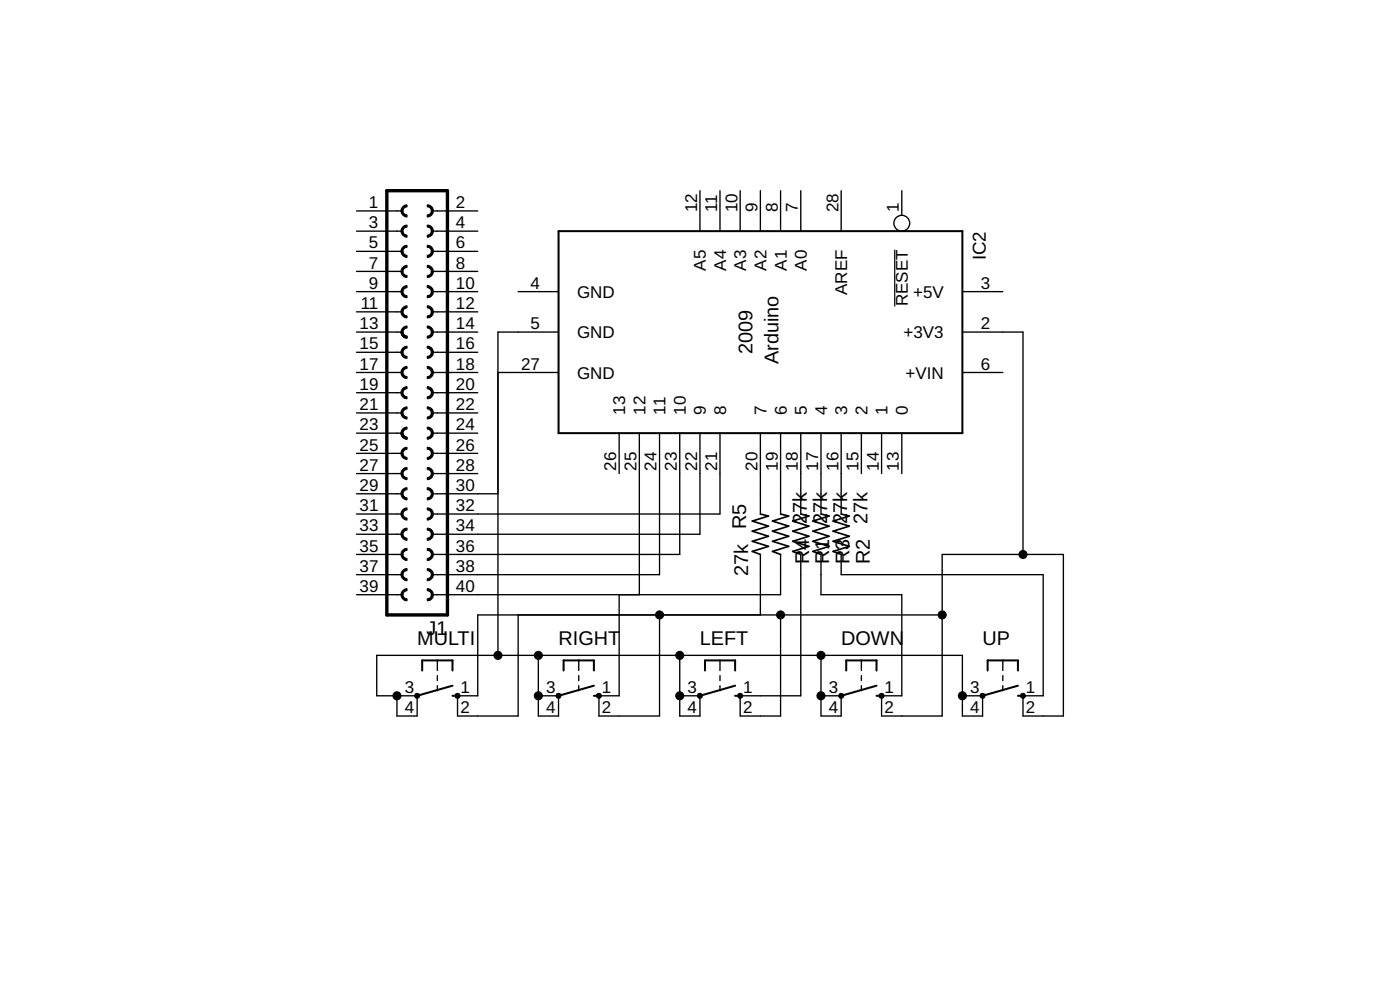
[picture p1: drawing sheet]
<svg xmlns="http://www.w3.org/2000/svg" width="176mm" height="125mm" viewBox="0 0 176 125" stroke-linecap="round" stroke-linejoin="round" font-family="sans-serif">
<path d="M112.5 31.4v7.1" fill="none" stroke="#000" stroke-width=".15"/>
<path d="M48.6 24h7.7v53.3h-7.7z" fill="none" stroke="#000" stroke-width=".42"/>
<g fill="#000" stroke="#000" stroke-width=".13">
<path d="M50.4 26.5h.3a.53 .53 0 0 0 .5 .5v.3a.8 .8 0 0 1-.8-.8z" fill-rule="evenodd"/>
<path d="M50.4 29h.3a.53 .53 0 0 0 .5 .5v.3a.8 .8 0 0 1-.8-.8z" fill-rule="evenodd"/>
<path d="M50.4 31.6h.3a.53 .53 0 0 0 .5 .5v.2a.8 .8 0 0 1-.8-.7z" fill-rule="evenodd"/>
<path d="M50.4 34.1h.3a.5 .5 0 0 0 .5 .5v.3a.76 .76 0 0 1-.8-.8z" fill-rule="evenodd"/>
<path d="M50.4 36.6h.3a.5 .5 0 0 0 .5 .5v.3a.76 .76 0 0 1-.8-.8z" fill-rule="evenodd"/>
<path d="M50.4 39.2h.3v.1a.49 .49 0 0 0 .5 .4v.2a.76 .76 0 0 1-.8-.7z" fill-rule="evenodd"/>
<path d="M50.7 26l.1-.2 .4-.1v.3a.49 .49 0 0 0-.5 .5h-.3z" fill-rule="evenodd"/>
<path d="M50.7 28.5l.1-.2h.4v.2a.49 .49 0 0 0-.5 .5h-.3z" fill-rule="evenodd"/>
<path d="M50.7 31l.1-.1 .4-.1v.3a.49 .49 0 0 0-.5 .5h-.3z" fill-rule="evenodd"/>
<path d="M50.7 33.6l.5-.3v.3h-.2a.49 .49 0 0 0-.3 .5h-.3z" fill-rule="evenodd"/>
<path d="M50.7 36.1l.5-.2v.2l-.2 .1a.49 .49 0 0 0-.3 .4h-.3z" fill-rule="evenodd"/>
<path d="M50.7 38.7l.5-.3v.3h-.2a.49 .49 0 0 0-.3 .5h-.3z" fill-rule="evenodd"/>
<path d="M53.7 39.7a.49 .49 0 0 0 .5-.5h.3a.73 .73 0 0 1-.8 .7z" fill-rule="evenodd"/>
<path d="M53.7 37.1a.49 .49 0 0 0 .5-.5h.3a.73 .73 0 0 1-.8 .8z" fill-rule="evenodd"/>
<path d="M53.7 34.6a.49 .49 0 0 0 .5-.5h.3a.73 .73 0 0 1-.8 .8z" fill-rule="evenodd"/>
<path d="M53.7 32.1l.2-.1a.44 .44 0 0 0 .3-.4h.3a.76 .76 0 0 1-.8 .7z" fill-rule="evenodd"/>
<path d="M53.7 29.5h.2a.44 .44 0 0 0 .3-.5h.3a.76 .76 0 0 1-.8 .8z" fill-rule="evenodd"/>
<path d="M53.7 27h.2a.44 .44 0 0 0 .3-.5h.3a.76 .76 0 0 1-.8 .8z" fill-rule="evenodd"/>
<path d="M53.7 38.4a.76 .76 0 0 1 .8 .8h-.3a.49 .49 0 0 0-.5-.5z" fill-rule="evenodd"/>
<path d="M53.7 35.9a.76 .76 0 0 1 .8 .7h-.3a.49 .49 0 0 0-.5-.5z" fill-rule="evenodd"/>
<path d="M53.7 33.3a.76 .76 0 0 1 .8 .8h-.3a.49 .49 0 0 0-.5-.5z" fill-rule="evenodd"/>
<path d="M53.7 30.8a.73 .73 0 0 1 .8 .8h-.3a.46 .46 0 0 0-.5-.5z" fill-rule="evenodd"/>
<path d="M53.7 28.3a.73 .73 0 0 1 .8 .7h-.3a.46 .46 0 0 0-.5-.5z" fill-rule="evenodd"/>
<path d="M53.7 25.7a.73 .73 0 0 1 .8 .8h-.3a.49 .49 0 0 0-.5-.5z" fill-rule="evenodd"/>
<path d="M50.4 41.7h.3v.2a.49 .49 0 0 0 .5 .3v.3a.76 .76 0 0 1-.8-.8z" fill-rule="evenodd"/>
<path d="M50.4 46.8h.3v.2a.49 .49 0 0 0 .5 .3v.3a.76 .76 0 0 1-.8-.8z" fill-rule="evenodd"/>
<path d="M50.4 49.3h.3l.1 .3 .4 .2v.3a.76 .76 0 0 1-.8-.8z" fill-rule="evenodd"/>
<path d="M50.4 44.3h.3v.1a.49 .49 0 0 0 .5 .4v.2a.76 .76 0 0 1-.8-.7z" fill-rule="evenodd"/>
<path d="M50.4 41.7h.3v.2a.49 .49 0 0 0 .5 .3v.3a.76 .76 0 0 1-.8-.8z" fill-rule="evenodd"/>
<path d="M50.4 51.9h.3l.1 .3 .4 .2v.2a.76 .76 0 0 1-.8-.7z" fill-rule="evenodd"/>
<path d="M50.4 54.4h.3l.1 .3 .4 .2v.3a.76 .76 0 0 1-.8-.8z" fill-rule="evenodd"/>
<path d="M50.4 59.5h.3l.1 .3 .4 .2v.3a.76 .76 0 0 1-.8-.8z" fill-rule="evenodd"/>
<path d="M50.4 57h.3l.1 .3 .4 .2v.2a.76 .76 0 0 1-.8-.7z" fill-rule="evenodd"/>
<path d="M50.4 54.4h.3l.1 .3 .4 .2v.3a.76 .76 0 0 1-.8-.8z" fill-rule="evenodd"/>
<path d="M50.7 41.2l.5-.2v.2l-.4 .2-.1 .3h-.3z" fill-rule="evenodd"/>
<path d="M50.7 46.2l.5-.2v.3l-.4 .2-.1 .3h-.3z" fill-rule="evenodd"/>
<path d="M50.7 48.8l.5-.2v.2l-.4 .2-.1 .3h-.3z" fill-rule="evenodd"/>
<path d="M50.7 43.7l.5-.2v.3l-.4 .2-.1 .3h-.3z" fill-rule="evenodd"/>
<path d="M50.7 51.3l.5-.2v.3l-.4 .2-.1 .3h-.3z" fill-rule="evenodd"/>
<path d="M50.7 53.9l.5-.2v.2l-.4 .2-.1 .3h-.3z" fill-rule="evenodd"/>
<path d="M50.7 58.9l.1-.1 .4-.1v.3a.49 .49 0 0 0-.5 .5h-.3z" fill-rule="evenodd"/>
<path d="M50.7 56.4l.1-.1 .4-.1v.3a.49 .49 0 0 0-.5 .5h-.3z" fill-rule="evenodd"/>
<path d="M53.7 48.6a.76 .76 0 0 1 .8 .7 .76 .76 0 0 1-.8 .8v-.3a.51 .51 0 0 0 .5-.5 .51 .51 0 0 0-.5-.5z" fill-rule="evenodd"/>
<path d="M53.7 46a.76 .76 0 0 1 .8 .8 .76 .76 0 0 1-.8 .8v-.3a.51 .51 0 0 0 .5-.5 .51 .51 0 0 0-.5-.5z" fill-rule="evenodd"/>
<path d="M53.7 44.8a.49 .49 0 0 0 .5-.5h.3a.73 .73 0 0 1-.8 .7z" fill-rule="evenodd"/>
<path d="M53.7 42.2a.49 .49 0 0 0 .5-.5h.3a.73 .73 0 0 1-.8 .8z" fill-rule="evenodd"/>
<path d="M53.7 57.5l.2-.1a.49 .49 0 0 0 .3-.4h.3a.73 .73 0 0 1-.8 .7z" fill-rule="evenodd"/>
<path d="M53.7 54.9h.2a.49 .49 0 0 0 .3-.5h.3a.73 .73 0 0 1-.8 .8z" fill-rule="evenodd"/>
<path d="M53.7 52.4h.2a.49 .49 0 0 0 .3-.5h.3a.73 .73 0 0 1-.8 .7z" fill-rule="evenodd"/>
<path d="M53.7 43.5a.73 .73 0 0 1 .8 .8h-.3a.49 .49 0 0 0-.5-.5z" fill-rule="evenodd"/>
<path d="M53.7 41a.76 .76 0 0 1 .8 .7h-.3a.49 .49 0 0 0-.5-.5z" fill-rule="evenodd"/>
<path d="M53.7 56.2a.73 .73 0 0 1 .8 .8h-.3a.49 .49 0 0 0-.5-.5z" fill-rule="evenodd"/>
<path d="M53.7 53.7a.73 .73 0 0 1 .8 .7h-.3a.49 .49 0 0 0-.5-.5z" fill-rule="evenodd"/>
<path d="M53.7 51.1a.73 .73 0 0 1 .8 .8h-.3a.49 .49 0 0 0-.5-.5z" fill-rule="evenodd"/>
<path d="M50.4 62h.3l.1 .3 .4 .2v.3a.76 .76 0 0 1-.8-.8z" fill-rule="evenodd"/>
<path d="M50.4 67.1h.3a.53 .53 0 0 0 .5 .5v.3a.8 .8 0 0 1-.8-.8z" fill-rule="evenodd"/>
<path d="M50.4 64.6h.3l.1 .3 .4 .2v.2a.8 .8 0 0 1-.8-.7z" fill-rule="evenodd"/>
<path d="M50.4 69.7h.3a.53 .53 0 0 0 .5 .5v.2a.8 .8 0 0 1-.8-.7z" fill-rule="evenodd"/>
<path d="M50.4 74.7h.3a.5 .5 0 0 0 .5 .5v.3a.76 .76 0 0 1-.8-.8z" fill-rule="evenodd"/>
<path d="M50.4 72.2h.3a.53 .53 0 0 0 .5 .5v.3a.8 .8 0 0 1-.8-.8z" fill-rule="evenodd"/>
<path d="M50.7 61.5l.1-.2h.4v.2a.49 .49 0 0 0-.5 .5h-.3z" fill-rule="evenodd"/>
<path d="M50.7 64l.1-.1 .4-.1v.3a.49 .49 0 0 0-.5 .5h-.3z" fill-rule="evenodd"/>
<path d="M50.7 66.6l.1-.2h.4v.2a.49 .49 0 0 0-.5 .5h-.3z" fill-rule="evenodd"/>
<path d="M50.7 69.1l.1-.1 .4-.1v.3a.49 .49 0 0 0-.5 .5h-.3z" fill-rule="evenodd"/>
<path d="M50.7 71.6l.1-.1 .4-.1v.3a.49 .49 0 0 0-.5 .5h-.3z" fill-rule="evenodd"/>
<path d="M50.7 74.2l.5-.2v.2l-.2 .1a.49 .49 0 0 0-.3 .4h-.3z" fill-rule="evenodd"/>
<path d="M53.7 61.3a.76 .76 0 0 1 .8 .7 .76 .76 0 0 1-.8 .8v-.3a.51 .51 0 0 0 .5-.5 .51 .51 0 0 0-.5-.5z" fill-rule="evenodd"/>
<path d="M53.7 58.7a.76 .76 0 0 1 .8 .8 .76 .76 0 0 1-.8 .8v-.3a.51 .51 0 0 0 .5-.5 .51 .51 0 0 0-.5-.5z" fill-rule="evenodd"/>
<path d="M53.7 65.1h.2a.49 .49 0 0 0 .3-.5h.3a.76 .76 0 0 1-.8 .7z" fill-rule="evenodd"/>
<path d="M53.7 67.6h.2a.44 .44 0 0 0 .3-.5h.3a.76 .76 0 0 1-.8 .8z" fill-rule="evenodd"/>
<path d="M53.7 68.9a.76 .76 0 0 1 .8 .8 .76 .76 0 0 1-.8 .7v-.2a.51 .51 0 0 0 .5-.5 .51 .51 0 0 0-.5-.5z" fill-rule="evenodd"/>
<path d="M53.7 72.7h.2a.44 .44 0 0 0 .3-.5h.3a.76 .76 0 0 1-.8 .8z" fill-rule="evenodd"/>
<path d="M53.7 75.2a.49 .49 0 0 0 .5-.5h.3a.73 .73 0 0 1-.8 .8z" fill-rule="evenodd"/>
<path d="M53.7 63.8a.73 .73 0 0 1 .8 .8h-.3a.49 .49 0 0 0-.5-.5z" fill-rule="evenodd"/>
<path d="M53.7 66.4a.73 .73 0 0 1 .8 .7h-.3a.49 .49 0 0 0-.5-.5z" fill-rule="evenodd"/>
<path d="M53.7 71.4a.73 .73 0 0 1 .8 .8h-.3a.46 .46 0 0 0-.5-.5z" fill-rule="evenodd"/>
<path d="M53.7 74a.76 .76 0 0 1 .8 .7h-.3a.49 .49 0 0 0-.5-.5z" fill-rule="evenodd"/>
<path d="M87.8 87.2l.2-.1 .2 .1 .1 .2-.1 .3-.2 .1-.2-.1-.1-.3z" fill-rule="evenodd"/>
<circle cx="82.9" cy="77.3" r=".51"/>
<circle cx="98.1" cy="77.3" r=".51"/>
<circle cx="118.5" cy="77.3" r=".51"/>
<circle cx="128.6" cy="69.7" r=".51"/>
<circle cx="49.9" cy="87.4" r=".51"/>
<circle cx="52.5" cy="87.4" r=".32"/>
<circle cx="57.5" cy="87.4" r=".32"/>
<circle cx="62.6" cy="82.3" r=".51"/>
<circle cx="67.7" cy="87.4" r=".51"/>
<circle cx="67.7" cy="82.3" r=".51"/>
<circle cx="70.2" cy="87.4" r=".33"/>
<circle cx="75.3" cy="87.4" r=".33"/>
<circle cx="85.5" cy="87.4" r=".51"/>
<circle cx="85.5" cy="82.3" r=".51"/>
<circle cx="93.1" cy="87.4" r=".32"/>
<circle cx="103.2" cy="87.4" r=".51"/>
<circle cx="103.2" cy="82.3" r=".51"/>
<circle cx="105.8" cy="87.4" r=".32"/>
<circle cx="110.8" cy="87.4" r=".33"/>
<circle cx="121" cy="87.4" r=".51"/>
<circle cx="123.5" cy="87.4" r=".33"/>
<circle cx="128.6" cy="87.4" r=".33"/>
</g>
<g fill="none" stroke="#000" stroke-width=".17">
<path d="M44.8 39.2h5.7M44.8 36.6h5.7M44.8 34.1h5.7M44.8 31.6h5.7M44.8 29h5.7M44.8 26.5h5.7M54.4 39.2h5.7M54.4 36.6h5.7M54.4 34.1h5.7M54.4 31.6h5.7M54.4 29h5.7M54.4 26.5h5.7"/>
<path d="M65.2 36.6h5M88 24v5M90.5 24v5M93.1 24v5M95.6 24v5M98.1 24v5M100.7 24v5M105.8 24v5M113.4 24v3.1M121 36.6h5.1M44.8 49.3h5.7M44.8 46.8h5.7"/>
<path d="M44.8 44.3h5.7M44.8 41.7h5.7M44.8 59.5h5.7M44.8 57h5.7M44.8 54.4h5.7M44.8 51.9h5.7M54.4 49.3h5.7M54.4 46.8h5.7M54.4 44.3h5.7M54.4 41.7h5.7M54.4 59.5h5.7M54.4 57h5.7"/>
<path d="M54.4 54.4h5.7M54.4 51.9h5.7M62.6 46.8h7.6M70.2 41.7h-7.6v40.6M77.9 54.4v5.1M80.4 54.4v20.3M82.9 54.4v17.8h-28.5M85.5 54.4v15.3h-31.1M88 54.4v12.7h-33.6M90.5 54.4v10.2h-36.1M95.6 54.4v10.2M98.1 54.4v10.2"/>
<path d="M100.7 54.4v10.2M103.2 54.4v10.2M105.8 54.4v10.2M108.3 54.4v5.1M110.8 54.4v5.1M113.4 54.4v5.1M121 46.8h5.1M121 41.7h7.6v28M44.8 62h5.7M44.8 64.6h5.7M44.8 67.1h5.7M44.8 69.7h5.7"/>
<path d="M44.8 72.2h5.7M44.8 74.7h5.7M54.4 62h8.2M65.2 77.3v12.7h-7.7v-2.6h2.6v-10.1h58.4M77.9 74.7v12.7h-2.6v2.6h7.6v-12.7M95.6 69.7v7.6M98.1 69.7v5h-43.7M100.7 69.7v17.7h-7.6v2.6h5v-12.7M103.2 69.7v5h10.2v12.7h-2.6v2.6h7.7v-20.3h15.2v20.3h-5.1v-2.6h2.6v-15.2h-25.4v-2.5M49.9 87.4v2.6h2.6v-2.6h-5.1v-5.1h73.6v7.7h2.5v-2.6h-2.5M55 83v1.2M55 84.9v.6"/>
<path d="M55 86.1v.7M67.7 82.3v7.7h2.5v-2.6h-2.5M72.8 83v1.2M72.8 84.9v.6M72.8 86.1v.7M85.5 82.3v7.7h2.5v-2.6h-2.5M90.5 83v1.2M90.5 84.9v.6M90.5 86.1v.7M103.2 82.3v7.7h2.6v-2.6h-2.6M108.3 83v1.2M108.3 84.9v.6"/>
<path d="M108.3 86.1v.7M126.1 83v1.2M126.1 84.9v.6M126.1 86.1v.7"/>
<circle cx="113.4" cy="28" r=".99"/>
</g>
<path d="M95.6 64.6l1 .2-2 .7 2 .6-2 .6 2 .7-2 .6 2 .6-2 .7 1 .4M98.1 64.6l1.1 .2-2.1 .7 2.1 .6-2.1 .6 2.1 .7-2.1 .6 2.1 .6-2.1 .7 1 .4M100.7 64.6l1 .2-2 .7 2 .6-2 .6 2 .7-2 .6 2 .6-2 .7 1 .4M103.2 64.6l1 .2-2 .7 2 .6-2 .6 2 .7-2 .6 2 .6-2 .7 1 .4M105.8 64.6l1 .2-2 .7 2 .6-2 .6 2 .7-2 .6 2 .6-2 .7 1 .4" fill="none" stroke="#000" stroke-width=".21"/>
<g fill="none" stroke="#000" stroke-width=".25">
<path d="M70.2 29h50.8v25.4h-50.8zM53.1 84.2v-1.2h3.8v1.2M56.9 87.4h.6M56.9 86.1l-4.4 1.3M70.9 84.2v-1.2h3.8v1.2M74.7 87.4h.6M74.7 86.1l-4.5 1.3M88.6 84.2v-1.2h3.8v1.2M92.4 87.4h.7M92.4 86.1l-4.4 1.3M106.4 84.2v-1.2h3.8v1.2M110.2 87.4h.6"/>
<path d="M110.2 86.1l-4.4 1.3M124.2 84.2v-1.2h3.8v1.2M128 87.4h.6M128 86.1l-4.5 1.3"/>
</g>
<g font-size="2.5">
<text x="94.6" y="44.5" transform="rotate(-90 94.6 44.5)">2009</text>
<text x="97.9" y="45.8" transform="rotate(-90 97.9 45.8)">Arduino</text>
<text x="101.5" y="65.8" transform="rotate(-90 101.5 65.8)">27k</text>
<text x="104" y="65.8" transform="rotate(-90 104 65.8)">27k</text>
<text x="106.5" y="65.8" transform="rotate(-90 106.5 65.8)">27k</text>
<text x="109.1" y="65.8" transform="rotate(-90 109.1 65.8)">27k</text>
<text x="93.8" y="66.5" transform="rotate(-90 93.8 66.5)">R5</text>
<text x="101.7" y="70.9" transform="rotate(-90 101.7 70.9)">R4</text>
<text x="104.3" y="70.9" transform="rotate(-90 104.3 70.9)">R1</text>
<text x="106.8" y="70.9" transform="rotate(-90 106.8 70.9)">R3</text>
<text x="109.4" y="70.9" transform="rotate(-90 109.4 70.9)">R2</text>
<text x="94.1" y="72.4" transform="rotate(-90 94.1 72.4)">27k</text>
<text x="52.5" y="81.1">MULTI</text>
<text x="53.6" y="79.8">J1</text>
<text x="70.2" y="81.1">RIGHT</text>
<text x="88" y="81.1">LEFT</text>
<text x="105.8" y="81.1">DOWN</text>
<text x="123.5" y="81.1">UP</text>
</g>
<text font-size="2.3" x="123.9" y="32.7" transform="rotate(-90 123.9 32.7)">IC2</text>
<g font-size="2.1">
<text x="46.4" y="26.1">1</text>
<text x="46.4" y="28.7">3</text>
<text x="57.3" y="26.1">2</text>
<text x="57.3" y="28.7">4</text>
<text x="87.6" y="26.7" transform="rotate(-90 87.6 26.7)">12</text>
<text x="90.2" y="26.7" transform="rotate(-90 90.2 26.7)">11</text>
<text x="92.7" y="26.7" transform="rotate(-90 92.7 26.7)">10</text>
<text x="95.3" y="26.7" transform="rotate(-90 95.3 26.7)">9</text>
<text x="97.8" y="26.7" transform="rotate(-90 97.8 26.7)">8</text>
<text x="100.3" y="26.7" transform="rotate(-90 100.3 26.7)">7</text>
<text x="105.4" y="26.7" transform="rotate(-90 105.4 26.7)">28</text>
<text x="113" y="26.7" transform="rotate(-90 113 26.7)">1</text>
<text x="46.4" y="31.2">5</text>
<text x="46.4" y="33.8">7</text>
<text x="57.3" y="31.2">6</text>
<text x="57.3" y="33.8">8</text>
<text x="88.8" y="34" transform="rotate(-90 88.8 34)">A5</text>
<text x="91.3" y="34" transform="rotate(-90 91.3 34)">A4</text>
<text x="93.8" y="34" transform="rotate(-90 93.8 34)">A3</text>
<text x="96.4" y="34" transform="rotate(-90 96.4 34)">A2</text>
<text x="98.9" y="34" transform="rotate(-90 98.9 34)">A1</text>
<text x="101.5" y="34" transform="rotate(-90 101.5 34)">A0</text>
<text x="45.2" y="41.4">13</text>
<text x="45.4" y="38.8">11</text>
<text x="46.4" y="36.3">9</text>
<text x="57.3" y="36.3">10</text>
<text x="57.3" y="38.8">12</text>
<text x="57.3" y="41.4">14</text>
<text x="66.7" y="36.3">4</text>
<text x="66.7" y="41.4">5</text>
<text x="72.6" y="37.4">GND</text>
<text x="106.5" y="37.1" transform="rotate(-90 106.5 37.1)">AREF</text>
<text x="114.2" y="38.5" transform="rotate(-90 114.2 38.5)">RESET</text>
<text x="114.8" y="37.4">+5V</text>
<text x="123.3" y="36.3">3</text>
<text x="123.3" y="41.4">2</text>
<text x="45.2" y="43.9">15</text>
<text x="45.2" y="46.4">17</text>
<text x="57.3" y="43.9">16</text>
<text x="57.3" y="46.4">18</text>
<text x="65.5" y="46.4">27</text>
<text x="72.6" y="42.5">GND</text>
<text x="72.6" y="47.6">GND</text>
<text x="113.6" y="42.5">+3V3</text>
<text x="113.9" y="47.6">+VIN</text>
<text x="123.3" y="46.4">6</text>
<text x="45.2" y="49">19</text>
<text x="45.2" y="51.5">21</text>
<text x="57.3" y="49">20</text>
<text x="57.3" y="51.5">22</text>
<text x="78.6" y="52.1" transform="rotate(-90 78.6 52.1)">13</text>
<text x="81.1" y="52.1" transform="rotate(-90 81.1 52.1)">12</text>
<text x="83.7" y="52.1" transform="rotate(-90 83.7 52.1)">11</text>
<text x="86.2" y="52.1" transform="rotate(-90 86.2 52.1)">10</text>
<text x="88.8" y="52.1" transform="rotate(-90 88.8 52.1)">9</text>
<text x="91.3" y="52.1" transform="rotate(-90 91.3 52.1)">8</text>
<text x="96.4" y="52.1" transform="rotate(-90 96.4 52.1)">7</text>
<text x="98.9" y="52.1" transform="rotate(-90 98.9 52.1)">6</text>
<text x="101.5" y="52.1" transform="rotate(-90 101.5 52.1)">5</text>
<text x="104" y="52.1" transform="rotate(-90 104 52.1)">4</text>
<text x="106.5" y="52.1" transform="rotate(-90 106.5 52.1)">3</text>
<text x="109.1" y="52.1" transform="rotate(-90 109.1 52.1)">2</text>
<text x="111.6" y="52.1" transform="rotate(-90 111.6 52.1)">1</text>
<text x="114.2" y="52.1" transform="rotate(-90 114.2 52.1)">0</text>
<text x="45.2" y="54.1">23</text>
<text x="45.2" y="56.6">25</text>
<text x="45.2" y="59.1">27</text>
<text x="57.3" y="54.1">24</text>
<text x="57.3" y="56.6">26</text>
<text x="57.3" y="59.1">28</text>
<text x="77.5" y="59.1" transform="rotate(-90 77.5 59.1)">26</text>
<text x="80" y="59.1" transform="rotate(-90 80 59.1)">25</text>
<text x="82.6" y="59.1" transform="rotate(-90 82.6 59.1)">24</text>
<text x="85.1" y="59.1" transform="rotate(-90 85.1 59.1)">23</text>
<text x="87.6" y="59.1" transform="rotate(-90 87.6 59.1)">22</text>
<text x="90.2" y="59.1" transform="rotate(-90 90.2 59.1)">21</text>
<text x="95.3" y="59.1" transform="rotate(-90 95.3 59.1)">20</text>
<text x="97.8" y="59.1" transform="rotate(-90 97.8 59.1)">19</text>
<text x="100.3" y="59.1" transform="rotate(-90 100.3 59.1)">18</text>
<text x="102.9" y="59.1" transform="rotate(-90 102.9 59.1)">17</text>
<text x="105.4" y="59.1" transform="rotate(-90 105.4 59.1)">16</text>
<text x="108" y="59.1" transform="rotate(-90 108 59.1)">15</text>
<text x="110.5" y="59.1" transform="rotate(-90 110.5 59.1)">14</text>
<text x="113" y="59.1" transform="rotate(-90 113 59.1)">13</text>
<text x="45.2" y="61.7">29</text>
<text x="45.2" y="64.2">31</text>
<text x="57.3" y="61.7">30</text>
<text x="57.3" y="64.2">32</text>
<text x="45.2" y="66.8">33</text>
<text x="45.2" y="69.3">35</text>
<text x="45.2" y="71.8">37</text>
<text x="57.3" y="66.8">34</text>
<text x="57.3" y="69.3">36</text>
<text x="57.3" y="71.8">38</text>
<text x="45.2" y="74.4">39</text>
<text x="57.3" y="74.4">40</text>
<text x="50.9" y="87.1">3</text>
<text x="50.9" y="89.6">4</text>
<text x="57.9" y="87.1">1</text>
<text x="57.9" y="89.6">2</text>
<text x="68.7" y="87.1">3</text>
<text x="68.7" y="89.6">4</text>
<text x="75.7" y="87.1">1</text>
<text x="75.7" y="89.6">2</text>
<text x="86.5" y="87.1">3</text>
<text x="86.5" y="89.6">4</text>
<text x="93.4" y="87.1">1</text>
<text x="93.4" y="89.6">2</text>
<text x="104.2" y="87.1">3</text>
<text x="104.2" y="89.6">4</text>
<text x="111.2" y="87.1">1</text>
<text x="111.2" y="89.6">2</text>
<text x="122" y="87.1">3</text>
<text x="122" y="89.6">4</text>
<text x="129" y="87.1">1</text>
<text x="129" y="89.6">2</text>
</g>
</svg>
